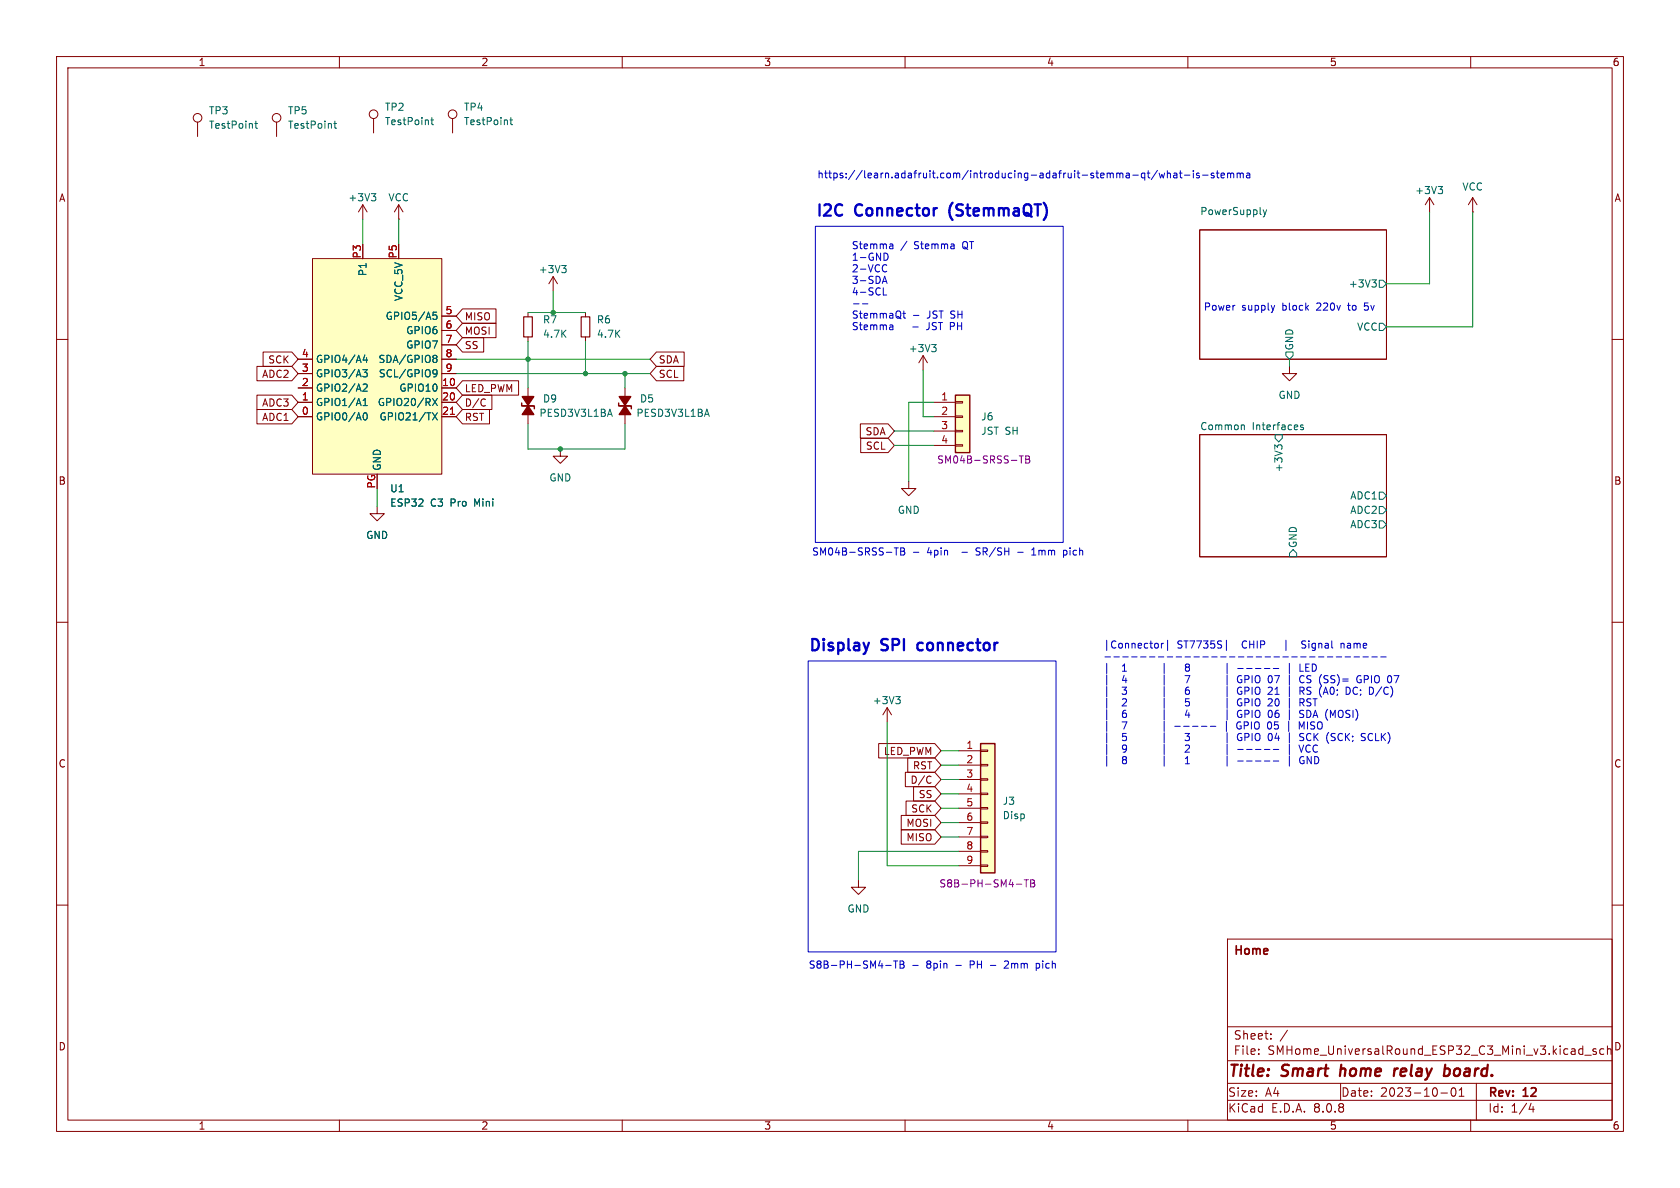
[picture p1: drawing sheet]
<svg xmlns="http://www.w3.org/2000/svg" width="297mm" height="210mm" viewBox="0 0 297 210" stroke-linecap="round" stroke-linejoin="round" font-family="sans-serif">
<g fill="none" stroke="#840000" stroke-width=".18">
<path d="M10 10h277v190h-277zM12 12h273v186h-273zM60 10v2M110 10v2M160 10v2M210 10v2M260 10v2M48.9 21.6v2.5M252.7 34.9l-.7 1.3M252.7 34.9v2.6M252.7 34.9l.8 1.3M103.5 55.2v.8"/>
<path d="M103.5 59.6v.7M212.1 40.6h33v22.9h-33zM10 60h2M110.5 68.6v1.8M110.5 73.2v1.7M163.2 62.9l-.8 1.2M163.2 62.9v2.5M163.2 62.9l.8 1.2M212.1 76.8h33v21.6h-33zM285 60h2M160.7 85.1v1.3h1.2l-1.2 1.2-1.3-1.2h1.3M10 110h2"/>
<path d="M285 110h2M156.8 125.1l-.7 1.3M156.8 125.1v2.5M156.8 125.1l.8 1.3M10 160h2M217 166h68v32h-68zM285 160h2M60 198v2M110 198v2M160 198v2M210 198v2M217 194.5h68"/>
<path d="M217 191.5h68M217 187.5h68M217 181.5h68M222.5 186.3v.1M222.5 185.5v.1M224.7 183.6v.1M224.7 182.8v.1M227.6 182.1l-1.3 2M237 191.5v3M254.7 193.2h1.2M256.7 192.4l.2-.1a.81 .81 0 0 1 .6 .6 .81 .81 0 0 1-.3 .8l-.2 .1a.81 .81 0 0 1-.3-1.4zM258 193.8h.8"/>
<path d="M258 192.7l.4-.4v1.5M260 198v2M261 191.5v6.5M270.7 195l-.4 1.1h.9M271 195.6v1M279.1 186.1l.3 .3 .4-.1M279.8 184.9v1.5M279.8 185.5l-.4-.1-.3 .3M280.2 186.5h1.1M282.2 185.5l-.4-.1-.2 .2 .1 .2 .5 .2v.3h-.6M283.5 185.5l-.4-.1-.3 .3v.4l.2 .2h.5M284.2 185.5l.4-.1 .2 .2"/>
<path d="M284.2 184.9v1.5"/>
<circle cx="48.9" cy="20.8" r=".76"/>
</g>
<path d="M237.1 188.2l-.2 2M246.6 188.9l-.2 1.3M247.1 188.9l-.4 .1-.2 .3M255.6 188.9h.4l.3 .2v.7a.66 .66 0 0 1-.9 .4" fill="none" stroke="#840000" stroke-width=".4"/>
<g fill="none" stroke="#006464" stroke-width=".18">
<path d="M59 21.8h.5M59.2 21.4v1.1l.3 .2M223.3 37.1l.3 .8M223.6 37.9l-.3 .5M223.9 37.1l-.3 .8M254.2 33h.8l-.4 .4M254.8 33.4l.2 .3v.3l-.2 .2M242.5 49.5h.8l-.4 .5M243.1 50l.2 .2v.3l-.2 .2M243.8 49.5h.7l.6 .7-.6 .6h-.7zM243.8 57.2h.7l.6 .6-.6 .6h-.7zM125 72.3l.4 1.3"/>
<path d="M164.7 60.9h.8l-.4 .5M165.3 61.4l.2 .2v.3l-.2 .3M219.6 75.1l.4 .2v.7M225.4 76.8h1.3v.7l-.6 .6-.7-.6zM225.9 79.1l-.5-.5v.8M225.9 78.9l.2-.3h.3l.2 .3M227.3 62.2h1.3v.7l-.6 .6-.7-.6zM230.4 75.2l-.3-.1-.2 .2 .1 .2 .4 .1v.3h-.5M228.6 97.2l.6 .6v.6h-1.2v-.6zM243.8 87h.7l.6 .6-.6 .7h-.7zM243.8 92.1h.7l.6 .6-.6 .6h-.7zM243.8 89.5h.7l.6 .7-.6 .6h-.7z"/>
<path d="M158.4 123.1h.7l-.4 .5M158.9 123.6l.2 .3v.3l-.2 .2"/>
</g>
<path d="M109.4 71.2v.6h2M109.6 71.8h2v.5" fill="none" stroke="#840000" stroke-width=".25"/>
<g fill="#840000" stroke="#840000" stroke-width=".25">
<path d="M109.5 70.1h2l-1 1.5z"/>
<path d="M110.5 71.8l1 1.5h-2z"/>
</g>
<path d="M102.7 56h1.6v3.6h-1.6z" fill="none" stroke="#840000" stroke-width=".2"/>
<path d="M168.9 69.9h2.5v10.1h-2.5z" fill="#ffffc2"/>
<path d="M165.1 71.1h3.8M165.1 73.7h3.8M165.1 76.2h3.8M165.1 78.7h3.8M168.9 78.6h1.3v.3h-1.3zM168.9 76.1h1.3v.2h-1.3zM168.9 73.5h1.3v.3h-1.3zM168.9 71h1.3v.2h-1.3z" fill="none" stroke="#840000" stroke-width=".18"/>
<path d="M168.9 69.9h2.5v10.1h-2.5z" fill="none" stroke="#840000" stroke-width=".25"/>
<path d="M180.2 80.6h.7M180.6 80.6v1.3M181.3 80.6h.5l.2 .2-.2 .4 .2 .1 .1 .3-.3 .3h-.5zM181.3 81.2h.5" fill="none" stroke="#840084" stroke-width=".18"/>
<path d="M173.4 131.4h2.5v22.9h-2.5z" fill="#ffffc2"/>
<g fill="none" stroke="#840000" stroke-width=".18">
<path d="M64.1 36.2l-.7 1.3M64.1 36.2v2.5M64.1 36.2l.8 1.3M66 21v2.5M70.5 38.7h.1M70.5 36.2l-.8 1.3M70.5 36.2v2.5M70.5 36.2l.7 1.3M80 21v2.5M93.3 68.6v1.8M93.3 73.2v1.7M99.1 79.4v1.2h1.2l-1.2 1.3-1.3-1.3h1.3"/>
<path d="M66.7 89.5v1.3h1.2l-1.2 1.3-1.3-1.3h1.3M169.5 132.7h3.9M169.5 135.3h3.9M169.5 137.8h3.9M173.4 137.7h1.2v.2h-1.2zM173.4 135.1h1.2v.3h-1.2zM173.4 132.6h1.2v.2h-1.2zM151.8 155.6v1.2h1.2l-1.2 1.3-1.3-1.3h1.3M169.5 140.3h3.9M169.5 142.9h3.9M169.5 145.4h3.9M169.5 148h3.9"/>
<path d="M169.5 150.5h3.9M169.5 153h3.9M173.4 152.9h1.2v.3h-1.2zM173.4 150.4h1.2v.2h-1.2zM173.4 147.8h1.2v.3h-1.2zM173.4 145.3h1.2v.2h-1.2zM173.4 142.7h1.2v.3h-1.2zM173.4 140.2h1.2v.3h-1.2z"/>
<circle cx="66" cy="20.2" r=".76"/>
<circle cx="80" cy="20.2" r=".76"/>
</g>
<path d="M92.2 71.2v.6h2.1M92.4 71.8h2.1v.5M173.4 131.4h2.5v22.9h-2.5z" fill="none" stroke="#840000" stroke-width=".25"/>
<path d="M179.7 156.3h.9M181.1 155.5h.7M181.4 155.5v1.3M182.2 155.5h.4l.3 .3-.3 .3 .3 .1v.3l-.2 .3h-.5zM182.2 156.1h.4" fill="none" stroke="#840084" stroke-width=".18"/>
<g fill="#840000" stroke="#840000" stroke-width=".25">
<path d="M92.3 70.1h2.1l-1.1 1.5z"/>
<path d="M93.3 71.8l1.1 1.5h-2.1z"/>
</g>
<path d="M65.6 34.2h.8l-.4 .5M66.2 34.7l.2 .3v.3l-.2 .2M76.2 21.2h.4M76.3 20.8v1.1l.3 .1M90.1 21.2h.5M90.3 20.8v1.1l.3 .1M107.8 72.3l.4 1.3" fill="none" stroke="#006464" stroke-width=".18"/>
<path d="M55.2 45.7h22.9v38.1h-22.9z" fill="#ffffc2"/>
<g fill="none" stroke="#840000" stroke-width=".18">
<path d="M34.9 21.6v2.5M260.3 37.5h.1M260.3 34.9l-.7 1.3M260.3 34.9v2.6M260.3 34.9l.8 1.3M55.2 45.7h22.9v38.1h-22.9zM78.1 55.9h2.5M78.1 58.4h2.5M81.8 54.6h5.9v2.6h-5.9l-1.2-1.3zM81.8 59.7h3.7v2.5h-3.7l-1.2-1.2zM81.8 57.1h5.9v2.6h-5.9l-1.2-1.3zM93.3 55.2v.8"/>
<path d="M93.3 59.6v.7M97.8 48.9l-.8 1.3M97.8 48.9v2.5M97.8 48.9l.8 1.3M45.4 64.8h6.2l1.1 1.2-1.1 1.3h-6.2zM45.4 72.4h6.2l1.1 1.3-1.1 1.2h-6.2zM45.4 69.8h6.2l1.1 1.3-1.1 1.3h-6.2zM46.5 62.2h5.1l1.1 1.3-1.1 1.3h-5.1zM52.7 73.7h2.5M52.7 71.1h2.5M52.7 68.6h2.5M52.7 66h2.5"/>
<path d="M52.7 63.5h2.5M78.1 73.7h2.5M78.1 71.1h2.5M78.1 68.6h2.5M78.1 66h2.5M78.1 63.5h2.5M78.1 61h2.5M81.8 69.8h5.2v2.6h-5.2l-1.2-1.3zM81.8 67.3h9.9v2.6h-9.9l-1.2-1.3zM81.8 72.4h4.7v2.5h-4.7l-1.2-1.2zM85.6 70.5l.2 .1M85.8 71.7l-.2 .1"/>
<path d="M116 62.2h4.9v2.6h-4.9l-1.1-1.3zM116 64.8h4.9v2.5h-4.9l-1.1-1.3zM152.1 74.9h4.9l1.1 1.3-1.1 1.3h-4.9zM152.2 77.5h4.8l1.1 1.2-1.1 1.3h-4.8zM228 64.8v1.2h1.2l-1.2 1.3-1.3-1.3h1.3M155.3 131.4h10l1.1 1.3-1.1 1.3h-10zM160.1 136.5h5.2l1.1 1.3-1.1 1.3h-5.2zM160.5 134h4.8l1.1 1.3-1.1 1.2h-4.8zM161.5 139.1h3.8l1.1 1.2-1.1 1.3h-3.8zM164.4 137.2l.2 .1M164.6 138.3l-.2 .2M159.3 144.1h6l1.1 1.3-1.1 1.3h-6z"/>
<path d="M159.3 146.7h6l1.1 1.3-1.1 1.2h-6zM160.2 141.6h5.1l1.1 1.3-1.1 1.2h-5.1z"/>
<circle cx="34.9" cy="20.8" r=".76"/>
</g>
<g fill="none" stroke="#006464" stroke-width=".18">
<path d="M45 21.8h.5M45.2 21.4v1.1l.3 .2M76.6 55.2h.6M76.6 55.7h.4l.3 .2-.2 .5h-.5M99.3 46.9h.8l-.4 .5M99.8 47.4l.3 .3v.3l-.3 .2M64.1 65.3h.8l-.4 .5 .4 .2v.4l-.2 .2h-.4M64.2 71.7h.7M64.2 70.8l.4-.4v1.3M64.3 68l.4-.1 .2 .4-.8 .9h.8M64.3 73.1l.2-.1a.68 .68 0 0 1 .4 .6 .68 .68 0 0 1-.4 .6l-.2-.1M64.5 62.7l-.3 1h.8"/>
<path d="M64.8 63.2v.9M76.5 70.4l.8 1.3M76.5 73l.8 1.2M76.7 65.4l.3-.1 .2 .2a.84 .84 0 0 1-.3 1.1h-.2M76.8 62.8h.2l.3 .3-.3 .3M76.8 63.4h.2M77 63.4l.3 .2v.2l-.2 .2-.3 .1M77.3 65.9l-.3 .2h-.3M77.3 70.4l-.8 1.3M77.3 73l-.8 1.2"/>
</g>
<path d="M79.6 73.2h.7" fill="none" stroke="#a90000" stroke-width=".18"/>
<path d="M92.6 56h1.5v3.6h-1.5z" fill="none" stroke="#840000" stroke-width=".2"/>
<g fill="none" stroke="#0000c2" stroke-width=".18">
<path d="M201.9 31.4h.5M201.9 30.7h.5M202.4 30.6v1.3M202.8 30.6h.5M203 30.2v1.1l.3 .1M204.6 30.1l-1.1 1.6M204.9 30.6l.3 .8 .2-.6 .2 .6 .3-.8M206.4 30.7l.2-.1 .3 .1v.7M206.4 30.2v1.2M207.5 30.7h.5l.1 .7M208.1 30.9l-.5 .1-.1 .1 .1 .3h.5M208.5 30.6h.5"/>
<path d="M208.7 30.2v1.1l.3 .1M209.4 31h1M211 30.2v.1M211 30.6v.8M212 30.7l-.3-.1-.2 .2 .1 .2 .4 .1v.3h-.5M212.6 31h1M214.6 30.7l-.3-.1-.2 .2 .1 .2 .4 .1v.3h-.5M215 30.6h.5M215.2 30.2v1.1l.3 .1M215.9 31l.6-.1-.1-.2-.3-.1-.2 .2v.6h.5M217 30.7l.4-.1 .2 .2M217 30.6v.8"/>
<path d="M217.6 30.8l.1-.2 .3 .1 .1 .7M217.6 30.8v.6M218.7 30.6v.8M218.7 30.7l.4-.1 .2 .2M219.3 30.8l.1-.2 .3 .1 .1 .7M219.3 30.8v.6M220.4 30.7h.5v.7M220.9 30.9l-.4 .1-.2 .1 .2 .3h.4M144.1 40h43.9v55.9h-43.9zM150.9 53.7h1M152.5 53.7h.9M156 50.1l.4-1.3 .4 1.3"/>
<path d="M156.1 49.7h.6M156.2 50.9v1.3h.6M156.5 46.8l.3 .1M156.8 44.8a.68 .68 0 0 1 .2 .8 .68 .68 0 0 1-.7 .4M156.8 47.9l-.3 .2-.3-.1M157.4 43.1h.3l.2 .2v.7M157.4 57.4h.3l.2 .2v.7M157.9 43.9l-.5 .1M157.9 43.4l-.5 .1M157.9 58.2l-.5 .1M157.9 57.7l-.5 .1M159.6 55.4h.5"/>
<path d="M159.8 55v1.1l.3 .1M161.5 55.8h.9M225.3 54l-.3 .8M241.2 54.7l.2 .1M241.9 53.6h-.7v.6l.2-.2M158.1 96.8h.7M158.4 96.8v1.3M159.2 96.8h.5l.2 .3-.2 .4 .2 .1 .1 .3-.3 .2h-.5zM159.2 97.5h.5M161.5 97.6h.9M172.5 98.1h.2M172.8 96.8l-.3 .3 .3 .4"/>
<path d="M179.9 97.6h1M182.4 98.1h.7M182.4 97.2l.4-.4v1.3M188 97.3h.4l.2 .2-.1 .6h-.5M188 97.3v1.2M142.9 116.8h43.8v51.5h-43.8zM195.3 116.1h1M195.6 117.3v1.8M195.6 119.3v1.8M196.9 116.1h1M198.5 116.1h1M200.1 116.1h.9"/>
<path d="M201.6 116.1h1M203.2 116.1h1M204.4 113.7l.3 .1 .1 .2-.1 .4-.3 .2M204.8 116.1h.9M205.3 113.7v.9M205.7 113.7l-.4 .3M205.8 117.3v1.8M205.8 119.3v1.8M206.4 116.1h.9M206.4 113.2v1.8M207.9 116.1h1M209.5 119.4h.8l-.5 1.3"/>
<path d="M209.5 116.1h1M209.8 117.9l-.2-.2 .2-.3h.2l.3 .2-.3 .3M209.8 117.9l-.2 .3v.3l.2 .2 .4-.1 .1-.2v-.2l-.3-.3M209.8 117.9h.2M211.1 116.1h.9M212.6 116.1h1M214.2 116.1h1M215.8 116.1h1M216.8 113.2v1.8M216.9 117.3v1.8M216.9 119.3v1.8M217.4 116.1h.9"/>
<path d="M218.8 118.2h1M218.9 116.1h1M219.4 119.4a.64 .64 0 0 0-.7 .6 .64 .64 0 0 0 .6 .7M220.4 118.2h1M220.5 116.1h1M220.6 119.4l.2 .3-.1 .3-.1 .1M221.4 119.4v1.3M222 118.2h.9M222.1 116.1h.9M223.5 118.2h1M223.7 116.1h.9M225.1 118.2h1"/>
<path d="M225.2 116.1h1M226.8 116.1h1M227.3 113.2v1.8M227.9 117.3v1.8M228.4 116.1h.9M229.8 117.4v1.3h.6M229.9 116.1h1M230.2 119.4l.3 .2M230.8 113.4l-.4-.1-.2 .1v.4l.5 .2 .1 .3-.2 .3-.5-.1M231.5 116.1h1M232 117.4a.64 .64 0 0 1 .7 .6 .64 .64 0 0 1-.7 .7M233.1 116.1h1"/>
<path d="M234.7 116.1h.9M236.2 116.1h1M237.1 113.8l.2-.1 .3 .1v.8M237.1 113.7v.9M237.8 116.1h1M239.4 116.1h.9M240.9 116.1h1M242.5 119.4v1.3M242.5 116.1h1M243.7 119.5l-.2-.1a.43 .43 0 0 0-.5 .5v.4a.42 .42 0 0 0 .2 .4 .42 .42 0 0 0 .5-.1M244.1 116.1h1M195.6 121.4v1.8"/>
<path d="M195.6 123.4v1.8M195.6 125.4v1.9M195.6 127.5v1.8M195.6 129.5v1.8M195.6 131.6v1.8M195.6 133.6v1.8M205.8 121.4v1.8M205.8 123.4v1.8M205.8 125.4v1.9M205.8 127.5v1.8M205.8 129.5v1.8M205.8 131.6v1.8"/>
<path d="M205.8 133.6v1.8M207.7 128.4h1M209.3 128.4h.9M209.5 129.7h.8l-.4 .4 .3 .2v.5l-.2 .1-.5-.1M209.6 131.8l.4-.1 .3 .4-.8 .9h.8M209.6 135h.7M209.6 134.1l.3-.4v1.3M209.9 125.5l-.3 .9h.7M210.2 121.5h-.4a.86 .86 0 0 0 0 1.2l.4-.1 .1-.4-.3-.2h-.3l-.1 .2M210.2 126v.8M210.2 123.5h-.6v.6l.1-.1 .5 .1 .1 .1-.1 .5-.2 .1-.4-.1M210.8 128.4h1"/>
<path d="M212.4 128.4h1M214 128.4h.9M216.8 127.5v1.8M216.9 121.4v1.8M216.9 123.4v1.8M216.9 125.4v1.9M216.9 129.5v1.8M216.9 131.6v1.8M216.9 133.6v1.8M218.8 130v.6l.2 .3h.3M218.8 132.5h1M218.8 134.5h1"/>
<path d="M219.1 127.6h.1M219.2 128.3h.2v.5l-.3 .1M219.4 121.5a.64 .64 0 0 0-.7 .6 .64 .64 0 0 0 .6 .6M219.4 123.5a.64 .64 0 0 0-.7 .6 .64 .64 0 0 0 .6 .7M219.4 125.6a.64 .64 0 0 0-.7 .6 .64 .64 0 0 0 .6 .6M219.4 129.7h-.4M220 127.6v1.3M220 128.3h.4M220.4 132.5h1M220.4 134.5h1M220.6 121.5l.2 .2-.1 .3-.1 .1M220.6 123.5l.2 .3-.1 .3-.1 .1"/>
<path d="M220.6 125.6l.2 .2-.1 .3-.1 .1M220.7 129.8l.1 .3-.2 .2M221.4 121.5v1.2M221.4 123.5v1.3M221.4 125.6v1.2M221.4 129.7v1.2M222 132.5h.9M222 134.5h.9M223.5 132.5h1M223.5 134.5h1M225.1 132.5h1M225.1 134.5h1"/>
<path d="M227.9 131.6v1.8M227.9 133.6v1.8M229.6 131.7l.5 1.3 .4-1.3M229.8 121.5h.5l.2 .2-.1 .4h-.6M229.8 123.5h.5l.2 .3-.1 .3-.6 .1M230 125.6h.5M230 126.2l.4 .1 .1 .3-.3 .2h-.3M230 130.3l.4 .1 .1 .3-.3 .2h-.3M230.1 122.1l.4 .6M230.1 124.2l.4 .6M230.5 133.8a.59 .59 0 0 0-.7 .6 .59 .59 0 0 0 .7 .6v-.5h-.2M230.5 120.6l-.3 .1"/>
<path d="M231.1 127.6v1.3M232.1 123.5h.7M232.1 126.8l.4-1.2 .5 1.2M232.2 126.5h.6M232.3 129.7v1.2M232.4 133.7a.64 .64 0 0 1 .8 .7 .64 .64 0 0 1-.8 .6zM232.5 123.5v1.3M232.5 130.2l.5 .7M232.9 131.8a.6 .6 0 0 0-.8 .4 .6 .6 0 0 0 .6 .8l.2-.2M233 129.7l-.7 .7M238 130.2l.6 .7M238.6 129.7l-.7 .7"/>
<path d="M243.2 130.9h.6M244.2 129.7v1.2M244.4 130.2l.5 .7M244.9 129.7l-.7 .7M246 121.5a1.47 1.47 0 0 1-.2 1.7M156.6 170.7h.9M158 169.9h.7M158.3 169.9v1.2M159.1 169.9h.4l.3 .2-.3 .4 .3 .1v.3l-.2 .2h-.5zM159.1 170.5h.4M161.4 170.7h.9M175.1 170.7h1"/>
<path d="M178.1 169.9l-.5 .1M178.2 170.4l-.7 .7h.8M183.2 170.3v1.3M183.2 170.4l.4-.1 .1 .1M183.7 171l-.1 .1h-.4"/>
</g>
<path d="M162.3 113.8l-.1 .2 .1 .8" fill="none" stroke="#0000c2" stroke-width=".4"/>
<g fill="none" stroke="#009600" stroke-width=".18">
<path d="M64.1 38.7v4.5M70.5 38.7v4.5M252.7 37.5v12.7h-7.6M260.3 37.5v20.3h-15.2M93.3 55.2h10.2M97.8 51.4v3.8M80.6 66h34.3M80.6 63.5h34.3M93.3 60.3v8.3M93.3 74.9v4.5h17.2v-4.5M103.5 60.3v5.7M110.5 66v2.6"/>
<path d="M158.1 78.7h7M158.1 76.2h7M163.2 65.4v8.3h1.9M165.1 71.1h-4.4v14M228 63.5v1.3M66.7 86.4v3.1M156.8 127.6v25.4h12.7M166.4 137.8h3.1M166.4 132.7h3.1M166.4 135.3h3.1M166.4 145.4h3.1M166.4 148h3.1"/>
<path d="M166.4 142.9h3.1M166.4 140.3h3.1M169.5 150.5h-17.7v5.1"/>
</g>
<g fill="#009600" stroke="#009600" stroke-width=".18">
<circle cx="110.5" cy="66" r=".38"/>
<circle cx="103.5" cy="66" r=".38"/>
<circle cx="99.1" cy="79.4" r=".38"/>
<circle cx="93.3" cy="63.5" r=".38"/>
<circle cx="97.8" cy="55.2" r=".38"/>
</g>
<g font-size="2.8" fill="#0000c2">
<text x="144.1" y="38.8">I2C</text>
<text x="151.3" y="38.8">Connector</text>
<text x="168.7" y="38.8">(StemmaQT)</text>
<text x="142.9" y="115.7">Display</text>
<text x="156" y="115.7">SPI</text>
<text x="163.1" y="115.7">connector</text>
</g>
<g font-size="2.8" fill="#840000">
<text x="217" y="190.9">Title:</text>
<text x="226.7" y="190.9">Smart</text>
<text x="237.7" y="190.9">home</text>
<text x="248.1" y="190.9">relay</text>
<text x="257.7" y="190.9">board.</text>
</g>
<g font-size="2.1" fill="#840000">
<text x="218" y="169.2">Home</text>
<text x="218" y="184">Sheet:</text>
<text x="218" y="186.7">File:</text>
<text x="224.1" y="186.7">SMHome_UniversalRound_ESP32_C3_Mini_v3.kicad_sch</text>
<text x="217" y="196.9">KiCad</text>
<text x="217" y="194.1">Size:</text>
<text x="223.7" y="194.1">A4</text>
<text x="224.7" y="196.9">E.D.A.</text>
<text x="232.3" y="196.9">8.0.8</text>
<text x="237" y="194.1">Date:</text>
<text x="244" y="194.1">2023-10-01</text>
<text x="263" y="194.3">Rev:</text>
<text x="263" y="196.9">Id:</text>
<text x="267.1" y="196.9">1/4</text>
<text x="269.4" y="194.3">12</text>
</g>
<g font-size="1.8" fill="#840000">
<text x="35" y="11.9">1</text>
<text x="85" y="11.9">2</text>
<text x="135" y="11.9">3</text>
<text x="185" y="11.9">4</text>
<text x="235" y="11.9">5</text>
<text x="285" y="11.9">6</text>
<text x="10.3" y="35.9">A</text>
<text x="285.3" y="35.9">A</text>
<text x="82.1" y="56.8">MISO</text>
<text x="82.1" y="59.4">MOSI</text>
<text x="47.3" y="64.5">SCK</text>
<text x="82.1" y="61.9">SS</text>
<text x="116.4" y="64.5">SDA</text>
<text x="46.2" y="67">ADC2</text>
<text x="82.1" y="69.5">LED_PWM</text>
<text x="116.4" y="67">SCL</text>
<text x="46.2" y="74.6">ADC1</text>
<text x="46.2" y="72.1">ADC3</text>
<text x="82.1" y="72.1">D/C</text>
<text x="82.1" y="74.6">RST</text>
<text x="152.9" y="77.2">SDA</text>
<text x="153" y="79.7">SCL</text>
<text x="10.3" y="85.9">B</text>
<text x="285.3" y="85.9">B</text>
<text x="10.3" y="135.9">C</text>
<text x="156.2" y="133.7">LED_PWM</text>
<text x="161.3" y="136.2">RST</text>
<text x="285.3" y="135.9">C</text>
<text x="160.9" y="138.7">D/C</text>
<text x="161" y="143.8">SCK</text>
<text x="162.3" y="141.3">SS</text>
<text x="160.1" y="146.4">MOSI</text>
<text x="160.1" y="148.9">MISO</text>
<text x="10.3" y="185.9">D</text>
<text x="285.3" y="185.9">D</text>
<text x="35" y="199.9">1</text>
<text x="85" y="199.9">2</text>
<text x="135" y="199.9">3</text>
<text x="185" y="199.9">4</text>
<text x="235" y="199.9">5</text>
<text x="285" y="199.9">6</text>
</g>
<g font-size="1.8" fill="#006464">
<text x="36.8" y="20.4">TP3</text>
<text x="36.8" y="23">TestPoint</text>
<text x="50.8" y="20.4">TP5</text>
<text x="50.8" y="23">TestPoint</text>
<text x="68" y="19.8">TP2</text>
<text x="68" y="22.3">TestPoint</text>
<text x="81.9" y="19.8">TP4</text>
<text x="81.9" y="22.3">TestPoint</text>
<text x="61.5" y="35.8">+3V3</text>
<text x="68.6" y="35.8">VCC</text>
<text x="250.1" y="34.5">+3V3</text>
<text x="258.4" y="33.9">VCC</text>
<text x="212.1" y="38.1">PowerSupply</text>
<text x="65" y="48.9" transform="rotate(-90 65 48.9)">P1</text>
<text x="71.3" y="53.3" transform="rotate(-90 71.3 53.3)">VCC_5V</text>
<text x="95.1" y="48.5">+3V3</text>
<text x="238.4" y="51">+3V3</text>
<text x="68.1" y="56.7">GPIO5/A5</text>
<text x="71.7" y="59.3">GPIO6</text>
<text x="95.9" y="57.4">R7</text>
<text x="95.9" y="59.9">4.7K</text>
<text x="105.4" y="57.4">R6</text>
<text x="105.4" y="59.9">4.7K</text>
<text x="239.8" y="58.6">VCC</text>
<text x="55.8" y="64.4">GPIO4/A4</text>
<text x="66.8" y="64.4">SDA/GPIO8</text>
<text x="71.7" y="61.8">GPIO7</text>
<text x="160.6" y="62.5">+3V3</text>
<text x="228.8" y="62" transform="rotate(-90 228.8 62)">GND</text>
<text x="55.8" y="72">GPIO1/A1</text>
<text x="55.8" y="69.4">GPIO2/A2</text>
<text x="55.8" y="66.9">GPIO3/A3</text>
<text x="66.7" y="72">GPIO20/RX</text>
<text x="66.9" y="66.9">SCL/GPIO9</text>
<text x="70.5" y="69.4">GPIO10</text>
<text x="95.9" y="71.3">D9</text>
<text x="113" y="71.3">D5</text>
<text x="225.9" y="70.7">GND</text>
<text x="55.8" y="74.5">GPIO0/A0</text>
<text x="67" y="74.5">GPIO21/TX</text>
<text x="95.3" y="73.9">PESD3V3L1BA</text>
<text x="112.4" y="73.9">PESD3V3L1BA</text>
<text x="173.4" y="74.5">J6</text>
<text x="173.4" y="77.1">JST SH</text>
<text x="212.1" y="76.1">Common</text>
<text x="221.4" y="76.1">Interfaces</text>
<text x="67.5" y="83.3" transform="rotate(-90 67.5 83.3)">GND</text>
<text x="226.9" y="83.6" transform="rotate(-90 226.9 83.6)">+3V3</text>
<text x="68.9" y="87.2">U1</text>
<text x="68.9" y="89.8">ESP32</text>
<text x="76.1" y="89.8">C3</text>
<text x="79.7" y="89.8">Pro</text>
<text x="84.1" y="89.8">Mini</text>
<text x="97" y="85.3">GND</text>
<text x="238.6" y="88.5">ADC1</text>
<text x="64.6" y="95.5">GND</text>
<text x="158.6" y="91">GND</text>
<text x="238.6" y="93.6">ADC3</text>
<text x="238.6" y="91">ADC2</text>
<text x="229.5" y="97" transform="rotate(-90 229.5 97)">GND</text>
<text x="154.2" y="124.7">+3V3</text>
<text x="177.2" y="142.5">J3</text>
<text x="177.2" y="145">Disp</text>
<text x="149.7" y="161.5">GND</text>
</g>
<g font-size="1.8" fill="#0000c2">
<text x="144.4" y="31.7">https://learn.adafruit.com/introducing-adafruit-stemma-qt/what-is-stemma</text>
<text x="150.5" y="44.3">Stemma</text>
<text x="150.5" y="46.3">1-GND</text>
<text x="159.2" y="44.3">/</text>
<text x="161.7" y="44.3">Stemma</text>
<text x="170.5" y="44.3">QT</text>
<text x="150.5" y="48.3">2-VCC</text>
<text x="150.5" y="50.4">3-SDA</text>
<text x="150.5" y="52.4">4-SCL</text>
<text x="150.5" y="56.5">StemmaQt</text>
<text x="150.5" y="58.6">Stemma</text>
<text x="161.6" y="58.6">-</text>
<text x="164" y="56.5">JST SH</text>
<text x="164.3" y="58.6">JST PH</text>
<text x="212.7" y="55">Power</text>
<text x="219.5" y="55">supply</text>
<text x="226.8" y="55">block</text>
<text x="233" y="55">220v</text>
<text x="238.8" y="55">to</text>
<text x="241.9" y="55">5v</text>
<text x="143.5" y="98.4">SM04B-SRSS-TB</text>
<text x="164" y="98.4">4pin</text>
<text x="170.5" y="98.4">-</text>
<text x="173.2" y="98.4">SR/SH</text>
<text x="183.5" y="98.4">1mm</text>
<text x="189.2" y="98.4">pich</text>
<text x="194.9" y="114.9">|Connector|</text>
<text x="198.5" y="118.9">1</text>
<text x="208.1" y="114.9">ST7735S|</text>
<text x="219.7" y="118.9">|</text>
<text x="219.9" y="114.9">CHIP</text>
<text x="231.1" y="118.9">|</text>
<text x="231.4" y="114.9">Signal</text>
<text x="238.5" y="114.9">name</text>
<text x="198.5" y="121">4</text>
<text x="198.5" y="123">3</text>
<text x="198.5" y="125.1">2</text>
<text x="219.7" y="121">|</text>
<text x="219.7" y="123">|</text>
<text x="219.7" y="125.1">|</text>
<text x="222.1" y="121">GPIO 07</text>
<text x="222.1" y="123">GPIO 21</text>
<text x="222.1" y="125.1">GPIO 20</text>
<text x="231.3" y="121">|</text>
<text x="231.3" y="123">|</text>
<text x="231.3" y="125.1">|</text>
<text x="233.7" y="121">CS (SS)=</text>
<text x="233.7" y="123">RS (A0;</text>
<text x="242.3" y="123">DC;</text>
<text x="244.2" y="121">GPIO 07</text>
<text x="198.5" y="127.1">6</text>
<text x="198.5" y="129.2">7</text>
<text x="198.5" y="131.2">5</text>
<text x="218.1" y="129.2">|</text>
<text x="219.7" y="127.1">|</text>
<text x="219.7" y="131.2">|</text>
<text x="220.5" y="129.2">GPIO 05</text>
<text x="222.1" y="127.1">GPIO 06</text>
<text x="222.1" y="131.2">GPIO 04</text>
<text x="229.8" y="129.2">|</text>
<text x="231.3" y="127.1">|</text>
<text x="231.3" y="131.2">|</text>
<text x="232.1" y="129.2">MISO</text>
<text x="233.7" y="127.1">SDA (MOSI)</text>
<text x="233.7" y="131.2">SCK</text>
<text x="238.6" y="131.2">(SCK;</text>
<text x="245" y="131.2">SCLK)</text>
<text x="198.5" y="133.3">9</text>
<text x="198.5" y="135.3">8</text>
<text x="231.1" y="133.3">|</text>
<text x="231.1" y="135.3">|</text>
<text x="142.9" y="171.4">S8B-PH-SM4-TB</text>
<text x="163.9" y="171.4">8pin</text>
<text x="169.2" y="171.4">-</text>
<text x="171.9" y="171.4">PH</text>
<text x="178.4" y="171.4">2mm</text>
<text x="184.2" y="171.4">pich</text>
</g>
<g font-size="1.8" fill="#a90000">
<text x="63.9" y="45.8" transform="rotate(-90 63.9 45.8)">P3</text>
<text x="70.2" y="45.8" transform="rotate(-90 70.2 45.8)">P5</text>
<text x="78.7" y="55.6">5</text>
<text x="78.7" y="58.2">6</text>
<text x="53.3" y="65.8">3</text>
<text x="53.3" y="63.2">4</text>
<text x="78.7" y="60.7">7</text>
<text x="78.7" y="63.2">8</text>
<text x="78.7" y="65.8">9</text>
<text x="53.3" y="70.9">1</text>
<text x="53.3" y="68.3">2</text>
<text x="78.1" y="68.3">10</text>
<text x="78.1" y="70.9">20</text>
<text x="166.3" y="70.9">1</text>
<text x="53.3" y="73.4">0</text>
<text x="78.1" y="73.4">21</text>
<text x="166.3" y="73.4">2</text>
<text x="166.3" y="75.9">3</text>
<text x="166.3" y="78.5">4</text>
<text x="66.4" y="86.5" transform="rotate(-90 66.4 86.5)">PG</text>
<text x="170.7" y="132.5">1</text>
<text x="170.7" y="135">2</text>
<text x="170.7" y="137.5">3</text>
<text x="170.7" y="140.1">4</text>
<text x="170.7" y="142.6">5</text>
<text x="170.7" y="145.2">6</text>
<text x="170.7" y="147.7">7</text>
<text x="170.7" y="150.2">8</text>
<text x="170.7" y="152.8">9</text>
</g>
<g font-size="1.8" fill="#840084">
<text x="165.6" y="82.1">SM04B-SRSS-TB</text>
<text x="166" y="157.1">S8B-PH-SM4-TB</text>
</g>
</svg>
